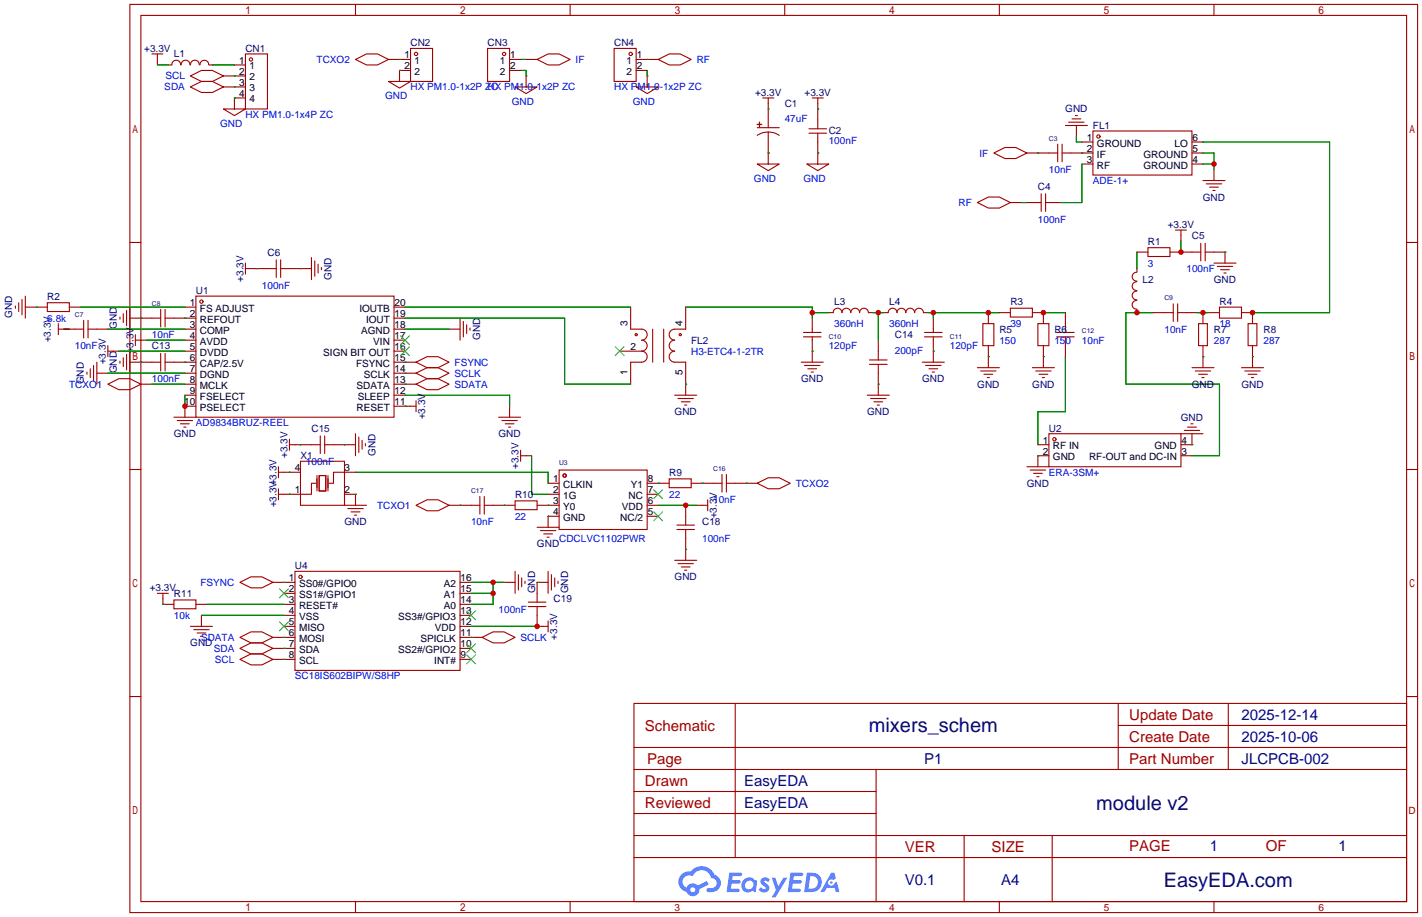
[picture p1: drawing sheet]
<svg xmlns="http://www.w3.org/2000/svg" width="328mm" height="212mm" viewBox="0 0 328 212" stroke-linecap="round" stroke-linejoin="round" font-family="sans-serif">
<g fill="none" stroke="#a10000" stroke-width=".25">
<path d="M30 1h297.2v209.6h-297.2zM32.5 3.6h292.1v204.4h-292.1zM82 1v2.6M131.6 1v2.6M181.1 1v2.6M230.6 1v2.6M280.2 1v2.6M30 55.9h2.5M324.6 55.9h2.6M30 108.3h2.5M324.6 108.3h2.6M30 160.7h2.5"/>
<path d="M146.3 162.3h178.3v45.7h-178.3zM146.3 177.5h178.3M146.3 172.5h178.3M169.7 162.3v35.6M202.2 177.5v30.5M258.1 162.3v15.2M258.1 167.4h66.5M283.5 162.3v15.2M324.6 160.7h2.6M146.3 182.6h55.9M146.3 197.9h178.3M146.3 192.8h178.3"/>
<path d="M146.3 187.7h55.9M222.5 192.8v15.2M242.8 192.8v15.2M82 208v2.6M131.6 208v2.6M181.1 208v2.6M230.6 208v2.6M280.2 208v2.6"/>
</g>
<g fill="#5487ff">
<path d="M175.8 202.7a1.3 1.3 0 0 1 1.9 .3l-.4 .6a.54 .54 0 0 0-1-.2l.2 .2a1.28 1.28 0 0 1 .7 2 1.53 1.53 0 0 1-2.1-.3l.5-.6 .8 .5a.31 .31 0 0 0 .3-.3 .31 .31 0 0 0-.3-.4 1.12 1.12 0 0 1-.6-1.8z"/>
<path d="M178.1 202.5h.8l.7 2 1.2-2h.9l-2.7 4.6h-.9l1-1.7z"/>
<path d="M168.3 201.4h2.3a.46 .46 0 0 1 .5 0 .46 .46 0 0 1 .1 .6l-.4 .1-1.7 .1-.1 .9h1.6a.4 .4 0 0 1 .3 .4 .4 .4 0 0 1-.4 .4h-1.7l-.1 1.2h1.3a.46 .46 0 0 1 .5 0 .46 .46 0 0 1 .2 .5l-.4 .2h-2.6z"/>
<path d="M182.4 201.4h2.3a.47 .47 0 0 1 .5 0 .47 .47 0 0 1 .1 .6l-.3 .1-1.8 .1-.1 .9h1.6a.4 .4 0 0 1 .3 .4 .4 .4 0 0 1-.4 .4h-1.6l-.2 1.2h1.4a.46 .46 0 0 1 .5 0 .46 .46 0 0 1 .1 .5l-.4 .2h-2.6z"/>
<path d="M191.8 201.4h.8l.3 1.3-.6 .4a.75 .75 0 0 0-1.1 .3 .75 .75 0 0 0 .4 1 .75 .75 0 0 0 1-.7l.5-.2 .6 2.3h-.8l-.3-.9h-1.8l-.5 .9h-1z"/>
<path d="M186.2 201.4l-.6 4.4h1.4a2.27 2.27 0 0 0 2.7-2.2 2.27 2.27 0 0 0-2.7-2.2zM187 202.1a1.5 1.5 0 0 1 1.8 1.6 1.5 1.5 0 0 1-1.9 1.4h-.3z"/>
<path d="M171.6 203a1.6 1.6 0 0 0-.3 2.3 1.6 1.6 0 0 0 2.3 .2l.8 .3 .3-2.4-.1-.3-.5-.1a1.58 1.58 0 0 0-2.5 0zM172.2 203.5a.99 .99 0 0 1 1.7 .6 .99 .99 0 0 1-1.4 1.1 .98 .98 0 0 1-.3-1.7z"/>
<path d="M157.3 201.8a2.37 2.37 0 0 0 1.1 4 1.54 1.54 0 0 0 1.8 1 1.54 1.54 0 0 0 1.2-1.6l2.2-1.1-.5-.8-2.1 1a1.57 1.57 0 0 0-2.6 .5 1.5 1.5 0 0 1-.7-2.1 1.5 1.5 0 0 1 2.2-.5 2.23 2.23 0 0 1 2.3-1.4 2.23 2.23 0 0 1 1.9 1.8 1.16 1.16 0 0 1 1.3 1.1 1.16 1.16 0 0 1-1.1 1.2h-.7a.47 .47 0 0 0-.6 .4 .47 .47 0 0 0 .5 .5 2.14 2.14 0 0 0 2.7-1.3 2.14 2.14 0 0 0-1.3-2.7 3.2 3.2 0 0 0-5.5-.7l-1.1 .1zM159.3 205.3a.6 .6 0 0 1 1.2 0 .6 .6 0 0 1-1.2 0z"/>
<circle cx="191.8" cy="203.6" r=".28"/>
</g>
<g fill="none" stroke="#a10000" stroke-width=".25">
<path d="M35.1 12.4h2.5M36.3 12.4v2.6M38.9 15h.7M39.7 15a1.01 1.01 0 0 1 1-1.1 1.01 1.01 0 0 1 1 1.1M41.8 15a1.01 1.01 0 0 1 1-1.1 1.01 1.01 0 0 1 1 1.1M43.9 17.5l2.6-1.2h2.5l2.6 1.2-2.6 1.3h-2.5zM44 15a1.01 1.01 0 0 1 1-1.1 1.01 1.01 0 0 1 1 1.1M46.2 15a1.01 1.01 0 0 1 1-1.1 1.01 1.01 0 0 1 1 1.1M48.3 15h.7M51.6 17.5h5M54.1 15h2.5M56.6 12.4h5.1v12.7h-5.1z"/>
<path d="M82 13.7l2.6-1.3h2.5l2.6 1.3-2.6 1.3h-2.5zM89.7 18.8h5l-2.5 1.5zM89.7 13.7h5M92.2 16.3h.1M92.2 16.3v2.5M92.2 16.3h2.5M94.7 11.2h5.1v7.6h-5.1zM112.5 11.2h5.1v7.6h-5.1zM117.6 13.7h2.5M117.6 16.3h2.5M121.4 17.5h.1M121.4 17.5v2.6"/>
<path d="M121.4 13.7h2.6M124 13.7l2.5-1.3h2.5l2.6 1.3-2.6 1.3h-2.5zM141.7 11.2h5.1v7.6h-5.1zM146.8 13.7h5.1M146.8 16.3h2.6M149.4 17.5h.1M149.4 17.5v2.6M151.9 13.7l2.5-1.3h2.6l2.5 1.3-2.5 1.3h-2.6zM43.9 20.1l2.6-1.3h2.5l2.6 1.3-2.6 1.2h-2.5zM51.6 25.1h5l-2.5 1.6zM51.6 20.1h5M54.1 22.6h.1"/>
<path d="M54.1 22.6h2.5M54.1 22.6v2.5M118.9 20.1h5.1l-2.6 1.5zM146.8 20.1h5.1l-2.5 1.5zM174.8 28.7h1zM174.8 37.8h5l-2.5 1.6zM174.8 29.5h5M175.3 28.2v1zM176 22.6h2.6M177.3 35.3h.1M177.3 30.5l1.6 .2 .9 .5M177.3 30.5l-1.1 .1-1.4 .6"/>
<path d="M177.3 22.6v6.9M177.3 30.5v7.3M186.2 37.8h5.1l-2.6 1.6zM186.7 30.7h4.1M186.7 29.7h4.1M187.5 22.6h2.5M188.7 35.3h.1M188.7 22.6v7.1M188.7 30.7v7.1M229.4 35.3l2.5-1.3h2.5l2.6 1.3-2.6 1.3h-2.5zM237 35.3h7.1M244.1 33.3v4"/>
<path d="M245.1 35.3h7.1M245.1 33.3v4M245.9 29h5.1M246.6 28.2h3.6M247.4 27.4h2M248.2 26.7h.5M248.4 29v2.5M249.7 32.8h2.5M249.7 37.8h2.5M252.2 30.2h22.9v10.2h-22.9zM275.1 32.8h2.5M275.1 35.3h2.5"/>
<path d="M275.1 37.8h2.5M280.2 39.1v2.6M63.8 59.9v4.1M64.8 59.9v4.1M71.9 59.4v5.1M225.6 46.7l2.5-1.2h2.5l2.6 1.2-2.6 1.3h-2.5zM233.2 46.7h2.5M237 46.7h3.3M240.3 44.7v4.1M241.3 46.7h3.3M241.3 44.7v4.1M262.4 58.2h2.5"/>
<path d="M264.9 57.2h5.1v2h-5.1zM270 58.2h7.1M271.3 53.1h2.5M272.5 53.1v2.5M277.1 56.1v4.1M277.6 41.7h5.1M278.1 58.2h4.6v2.5M278.1 56.1v4.1M278.4 42.4h3.5M279.1 43.2h2.1M279.9 43.9h.5M3.6 70.6v.5"/>
<path d="M4.3 69.8v2.1M5.1 69.1v3.5M5.8 70.9h5.1M5.8 68.3v5.1M10.9 69.8h5.1v2.1h-5.1zM13.5 75.9h5.8M13.5 74.7v2.5M16 70.9h2.5M19.3 73.9v4.1M20.3 75.9h4.6M20.3 73.9v4.1M24.9 79.8v2.5"/>
<path d="M27.7 73.2v.5M28.4 72.4v2M29.2 71.6v3.6M30 73.4h7.1M30 70.9v5M31.2 78.5h2.6M31.2 77.2v2.6M37.1 71.4v4M38.1 73.4h7.1M38.1 71.4v4M42.7 75.9h2.5M42.7 70.9h2.5"/>
<path d="M42.7 78.5h2.5M45.2 68.3h45.7v28h-45.7zM56.6 62h7.2M56.6 60.7v2.5M64.8 62h7.1M72.6 60.2v3.6M73.4 61v2M74.2 61.7v.5M90.9 75.9h2.6M90.9 70.9h2.6M90.9 73.4h2.6M90.9 78.5h2.6"/>
<path d="M103.6 75.9h2.6M106.2 73.4v5.1M106.9 74.2v3.5M107.7 74.9v2.1M108.5 75.7v.5M145.5 70.9v5h2.6a1.27 1.27 0 0 1 1.3 1.3 1.27 1.27 0 0 1-1.3 1.3 1.27 1.27 0 0 1 1.3 1.3 1.27 1.27 0 0 1-1.3 1.2M150.6 75.9v7.7M153.2 75.9v7.7M158.2 70.9v5h-2.5a1.27 1.27 0 0 0-1.3 1.3 1.27 1.27 0 0 0 1.3 1.3 1.27 1.27 0 0 0-1.3 1.3 1.27 1.27 0 0 0 1.3 1.2 1.27 1.27 0 0 0-1.3 1.3 1.27 1.27 0 0 0 1.3 1.3h2.5v7.6M185.4 77.7h4.1M185.4 76.7h4.1M187.5 73.4v3.3"/>
<path d="M187.5 77.7v5.9M191.3 72.1h1a1.02 1.02 0 0 1 1-1 1.02 1.02 0 0 1 1 1 1.02 1.02 0 0 1 1-1 1.02 1.02 0 0 1 1 1 1.02 1.02 0 0 1 1.1-1 1.02 1.02 0 0 1 1 1 1.02 1.02 0 0 1 1-1 1.02 1.02 0 0 1 1 1h1M202.7 78.5v4.6M204 72.1h1a1.02 1.02 0 0 1 1-1 1.02 1.02 0 0 1 1 1 1.02 1.02 0 0 1 1-1 1.02 1.02 0 0 1 1 1 1.02 1.02 0 0 1 1.1-1 1.02 1.02 0 0 1 1 1 1.02 1.02 0 0 1 1-1 1.02 1.02 0 0 1 1 1h1M213.4 77.7h4M213.4 76.7h4M215.4 73.4v3.3M215.4 77.7v5.9M226.8 74.7h2.6v5.1h-2.6zM228.1 72.1v2.6M228.1 79.8v5M230.6 72.1h2.6"/>
<path d="M233.2 71.1h5.1v2.1h-5.1zM238.3 72.1h2.5v2.6M239.5 74.7h2.6v5.1h-2.6zM240.8 79.8v5M243.8 77.7h4.1M243.8 76.7h4.1M245.9 72.1v4.6M245.9 77.7v4.6M262.4 69.3a1.01 1.01 0 0 0-1.1 1 1.01 1.01 0 0 0 1.1 1v.8M262.4 67.2a1.01 1.01 0 0 0-1.1 1 1.01 1.01 0 0 0 1.1 1M262.4 65a1.01 1.01 0 0 0-1.1 1 1.01 1.01 0 0 0 1.1 1M262.4 62.8a1.01 1.01 0 0 0-1.1 1 1.01 1.01 0 0 0 1.1 1"/>
<path d="M262.4 62v.7M266.2 72.1h4.6M270.8 70.1v4.1M271.8 72.1h4.6M271.8 70.1v4.1M276.6 74.7h2v5.1h-2zM277.6 72.1v2.6M277.6 79.8v5M278.9 72.1h2.5M280.2 60.7h5M280.9 61.5h3.6M281.4 70.9h5.1v2.5h-5.1z"/>
<path d="M281.7 62.2h2M282.4 63h.6M286.5 72.1h2.6v2.6M288 74.7h2.1v5.1h-2.1zM289.1 79.8v5M20.1 85.9v.5M20.8 85.1v2M21.6 84.3v3.6M22.4 86.1h2.5M22.4 83.6v5M24.9 88.6l2.5-1.2h2.6l2.5 1.2-2.5 1.3h-2.6zM24.9 81h2.5"/>
<path d="M27.7 83.3v.5M28.4 82.5v2.1M29.2 81.8v3.5M30 83.6h7.1M30 81v5.1M32.5 88.6h2.6M37.1 81.5v4.1M38.1 83.6h7.1M38.1 81.5v4.1M40.1 96.3h5.1M40.9 97h3.5M41.7 97.8h2"/>
<path d="M42.4 98.6h.5M42.7 91.2h2.5M42.7 81h2.5M42.7 86.1h2.5M42.7 88.6h2.5M45.2 93.7h-2.5v2.6M90.9 83.6h5.1M90.9 91.2h2.6M90.9 81h2.6M90.9 86.1h5.1M90.9 88.6h5.1M90.9 93.7h5.1"/>
<path d="M96 86.1l2.6-1.3h2.5l2.5 1.3-2.5 1.3h-2.5zM96 88.6l2.6-1.2h2.5l2.5 1.2-2.5 1.3h-2.5zM96 83.6l2.6-1.3h2.5l2.5 1.3-2.5 1.2h-2.5zM96 92.5v2.5M115.1 96.3h5M115.8 97h3.6M116.6 97.8h2M117.3 98.6h.6M117.6 93.7v2.6M143 81h5.1M148.1 81a1.27 1.27 0 0 1 1.3 1.3 1.27 1.27 0 0 1-1.3 1.3h-2.6v5M155.7 91.2h5.1"/>
<path d="M156.5 91.9h3.5M157.2 92.7h2.1M158 93.5h.5M184.9 83.6h5.1M185.7 84.3h3.5M186.4 85.1h2.1M187.2 85.9h.5M200.2 91.2h5M200.7 84.1h4M200.7 83.1h4M200.9 91.9h3.6M201.7 92.7h2"/>
<path d="M202.4 93.5h.5M202.7 84.1v7.1M212.9 83.6h5M213.6 84.3h3.6M214.4 85.1h2M215.1 85.9h.5M225.6 84.8h5M226.3 85.6h3.6M227.1 86.4h2M227.8 87.1h.5M238.3 84.8h5M239 85.6h3.6"/>
<path d="M239.8 86.4h2M240.5 87.1h.5M273.3 99.3h3.6M274.1 98.6h2M274.8 97.8h.5M275.1 84.8h5.1M275.8 85.6h3.6M276.6 86.4h2M277.4 87.1h.5M286.5 84.8h5.1M287.3 85.6h3.5M288 86.4h2.1"/>
<path d="M288.8 87.1h.5M64.3 109h5M64.3 107.7v2.5M64.3 112.8v2.5M66.8 102.6h7.1M66.8 101.3v2.6M69.3 106.4h10.2v10.2h-10.2zM72.9 111.5h-1v2.5h-7.6M73.2 109.7v3.6M73.7 109.7h1.5v3.6h-1.5zM73.9 100.6v4M74.9 100.6v4"/>
<path d="M74.9 102.6h7.1M75.7 109.7v3.6M79.5 116.6h5.1M79.5 114h2.5v2.6M80.3 117.3h3.5M81 118.1h2.1M81.8 118.9h.5M82 109h-5v2.5h-1.1M82 100.1v5.1M82.8 100.8v3.6M83.6 101.6v2M84.3 102.4v.5"/>
<path d="M96 116.6l2.6-1.3h2.5l2.5 1.3-2.5 1.3h-2.5zM103.6 116.6h7.1M110.7 114.6v4M111.8 116.6h7.1M111.8 114.6v4M118.9 115.6h5.1v2h-5.1zM120.1 105.2h2.6M120.1 103.9v2.5M124 116.6h5M126.5 111.5h2.5M126.5 114h2.5M129 108.5h20.4v13.7h-20.4z"/>
<path d="M129 119.1h-2.5v2.6M149.4 116.6h2.5M149.4 111.5h5M149.4 114h2.5M149.4 119.1h2.5M154.4 110.5h5.1v2h-5.1zM158.2 116.6v4.6M159.5 111.5h7.1M160.8 116.6h2.5M163.3 115.3v2.6M166.6 109.5v4M167.6 111.5h7.2"/>
<path d="M167.6 109.5v4M174.8 111.5l2.5-1.3h2.5l2.6 1.3-2.6 1.3h-2.5zM237 107.7h5.1M237.7 108.5h3.6M238.5 109.2h2M239.3 110h.5M239.5 102.6h2.6M242.1 100.1h30.4v7.6h-30.4zM242.1 105.2h-2.6v2.5M272.5 105.2h2.6M272.5 100.1h5.1M275.1 100.1v2.5h-2.6"/>
<path d="M36.3 136.9h2.6M37.6 136.9v2.5h2.5M40.1 138.4h5.1v2.1h-5.1zM45.2 139.4h2.6M55.4 134.4l2.5-1.3h2.6l2.5 1.3-2.5 1.2h-2.6zM63 134.4h5.1M65.5 136.9h2.6M65.5 139.4h2.6M68.1 131.8h38.1v22.9h-38.1zM106.2 134.4h2.5M106.2 136.9h2.5M106.2 139.4h2.5"/>
<path d="M116.3 134.4h2.6M118.9 131.8v5.1M119.6 132.6v3.5M120.4 133.4v2M121.2 134.1v.5M121.9 138.9h4.1M121.9 140h4.1M124 140v4.5h2.5M124 121.7h5M124.7 122.4h3.6M125.5 123.2h2M126.2 124h.5"/>
<path d="M126.5 134.4h-2.5v4.5M126.5 131.8v5.1M127.3 132.6v3.5M128 133.4v2M128.8 134.1v.5M155.7 129.3h5.1M156.2 121.2h4.1M156.2 122.2h4.1M156.5 130h3.5M157.2 130.8h2.1M158 131.6h.5M158.2 122.2v7.1"/>
<path d="M43.9 144.5h5.1M44.7 145.3h3.6M45.5 146.1h2M46.2 146.8h.5M46.5 142v2.5M55.4 149.6l2.5-1.3h2.6l2.5 1.3-2.5 1.3h-2.6zM55.4 152.1l2.5-1.2h2.6l2.5 1.2-2.5 1.3h-2.6zM55.4 147.1l2.5-1.3h2.6l2.5 1.3-2.5 1.2h-2.6zM63 147.1h5.1M63 149.6h5.1M63 152.1h5.1M65.5 142h2.6"/>
<path d="M65.5 144.5h2.6M106.2 142h2.5M106.2 144.5h2.5M106.2 147.1h5.1M106.2 149.6h2.5M106.2 152.1h2.5M111.3 147.1l2.5-1.3h2.5l2.6 1.3-2.6 1.2h-2.5zM126.5 143.3v2.5"/>
<circle cx="57.9" cy="13.7" r=".38"/>
<circle cx="96" cy="12.4" r=".38"/>
<circle cx="116.3" cy="12.4" r=".38"/>
<circle cx="145.5" cy="12.4" r=".38"/>
<circle cx="253.5" cy="31.5" r=".38"/>
<circle cx="46.5" cy="69.6" r=".38"/>
<circle cx="146.8" cy="77.2" r=".25"/>
<circle cx="157" cy="77.2" r=".25"/>
<circle cx="130.3" cy="109.7" r=".38"/>
<circle cx="243.3" cy="101.3" r=".38"/>
<circle cx="69.3" cy="133.1" r=".38"/>
</g>
<g fill="none" stroke="#008700" stroke-width=".25">
<path d="M36.3 15h2.6M49 15h5.1M54.1 17.5h.1M92.2 16.3h.1M92.2 13.7h.1M120.1 16.3h1.3v1.2M120.1 13.7h1.3M149.4 13.7h.1M149.4 16.3v1.2M54.1 22.6h.1M54.1 20.1h.1M177.3 25.1h.1"/>
<path d="M177.3 35.3h.1M188.7 25.1h.1M188.7 35.3h.1M239.5 35.3h.1M248.4 31.5v1.3h1.3M249.7 35.3h.1M249.7 37.8v8.9h-5.1M277.6 32.8h29.2v39.3h-17.7M277.6 35.3h2.6v3.8M277.6 37.8h2.6M235.7 46.7h1.3M262.4 58.2v3.8"/>
<path d="M272.5 55.6v2.6M282.7 58.2h.1M8.4 70.9h.1M14.7 75.9h1.3M18.5 70.9h24.2M24.9 75.9h17.8M32.5 73.4h.1M33.8 78.5h8.9M42.7 73.4h.1M59.2 62h.1M69.3 62h.1M93.5 70.9h52"/>
<path d="M93.5 73.4h36.8v15.2h15.2M93.5 75.9h10.1M158.2 70.9h29.3v2.5M187.5 72.1h3.8M201.4 72.1h2.6M202.7 72.1v6.4M214.1 72.1h16.5M215.4 72.1v1.3M240.8 72.1h5.1M266.2 72.1h-6.4v16.5h21.6v16.6h-6.3M276.4 72.1h2.5M24.9 86.1h17.8"/>
<path d="M27.4 81h15.3M32.5 83.6h.1M35.1 88.6h7.6M42.7 83.6h.1M42.7 91.2v2.5M93.5 83.6h.1M93.5 88.6h.1M93.5 86.1h.1M93.5 93.7h.1M93.5 91.2h24.1v2.5M158.2 88.6h.1M187.5 81h.1"/>
<path d="M202.7 88.6h.1M215.4 81h.1M228.1 82.3h.1M240.8 82.3h.1M245.9 82.3v12.7h-6.4v7.6M277.6 82.3h.1M289.1 82.3h.1M66.8 109h.1M66.8 114h.1M69.3 102.6h.1M79.5 102.6h.1M82 114h.1"/>
<path d="M82 109h44.5v2.5M106.2 116.6h.1M116.3 116.6h.1M122.7 105.2v8.8h3.8M126.5 119.1h.1M126.5 116.6h.1M151.9 111.5h.1M151.9 116.6h8.9M162.1 111.5h.1M172.2 111.5h.1M239.5 105.2h.1M275.1 102.6h.1"/>
<path d="M37.6 139.4h.1M47.8 139.4h17.7M65.5 134.4h.1M108.7 134.4h7.6M108.7 136.9h5.1M113.8 134.4v5h-5.1M124 134.4h.1M158.2 126.7h.1M46.5 142h19M65.5 149.6h.1M65.5 152.1h.1M65.5 147.1h.1"/>
<path d="M108.7 147.1h.1M108.7 144.5h15.3"/>
</g>
<g fill="none" stroke="#3c3" stroke-width=".25">
<path d="M92.5 77.5l2 2M94.5 77.5l-2 2M92.5 80l2 2M94.5 80l-2 2M142 80l2 2M144 80l-2 2M150.9 118.1l2 2M150.9 113l2 2.1M152.9 118.1l-2 2M152.9 113l-2 2.1M64.5 135.9l2 2M66.5 135.9l-2 2"/>
<path d="M64.5 143.5l2 2M66.5 143.5l-2 2M107.7 151.1l2 2.1M107.7 148.6l2 2M107.7 141l2 2M109.7 151.1l-2 2.1M109.7 148.6l-2 2M109.7 141l-2 2"/>
</g>
<g fill="#c00">
<circle cx="280.2" cy="37.8" r=".63"/>
<circle cx="187.5" cy="72.1" r=".63"/>
<circle cx="202.7" cy="72.1" r=".63"/>
<circle cx="215.4" cy="72.1" r=".63"/>
<circle cx="228.1" cy="72.1" r=".63"/>
<circle cx="289.1" cy="72.1" r=".63"/>
<circle cx="240.8" cy="72.1" r=".63"/>
<circle cx="262.4" cy="72.1" r=".63"/>
<circle cx="272.5" cy="58.2" r=".63"/>
<circle cx="113.8" cy="134.4" r=".63"/>
<circle cx="113.8" cy="136.9" r=".63"/>
<circle cx="124" cy="144.5" r=".63"/>
<circle cx="158.2" cy="116.6" r=".63"/>
<circle cx="277.6" cy="72.1" r=".63"/>
<circle cx="42.7" cy="93.7" r=".63"/>
</g>
<g font-size="4.6" fill="#000080">
<text x="200.5" y="169">mixers_schem</text>
<text x="253" y="186.8">module v2</text>
<text x="268.6" y="204.6">EasyEDA.com</text>
</g>
<g font-size="3.5" fill="#a00000">
<text x="260.6" y="166.1">Update Date</text>
<text x="148.8" y="168.6">Schematic</text>
<text x="260.6" y="171.1">Create Date</text>
<text x="149.4" y="176.2">Page</text>
<text x="260.6" y="176.2">Part Number</text>
<text x="148.8" y="181.3">Drawn</text>
<text x="148.8" y="186.4">Reviewed</text>
<text x="208.8" y="196.5">VER</text>
<text x="228.8" y="196.5">SIZE</text>
<text x="260.6" y="196.3">PAGE</text>
<text x="292.1" y="196.3">OF</text>
</g>
<g font-size="3.5" fill="#000080">
<text x="286.5" y="166.1">2025-12-14</text>
<text x="286.5" y="171.1">2025-10-06</text>
<text x="213.3" y="176.2">P1</text>
<text x="286.5" y="176.2">JLCPCB-002</text>
<text x="171.7" y="181.3">EasyEDA</text>
<text x="171.7" y="186.4">EasyEDA</text>
<text x="279.2" y="196.3">1</text>
<text x="308.9" y="196.3">1</text>
<text x="208.8" y="204.2">V0.1</text>
<text x="231.1" y="204.2">A4</text>
</g>
<g font-size="2.3" fill="#000080">
<text x="33.3" y="12">+3.3V</text>
<text x="56.6" y="12">CN1</text>
<text x="94.7" y="10.7">CN2</text>
<text x="112.5" y="10.7">CN3</text>
<text x="141.7" y="10.7">CN4</text>
<text x="40.1" y="13.3">L1</text>
<text x="174.2" y="22.1">+3.3V</text>
<text x="185.7" y="22.1">+3.3V</text>
<text x="181.1" y="24.7">C1</text>
<text x="245.8" y="26">GND</text>
<text x="252.2" y="29.8">FL1</text>
<text x="191.3" y="30.9">C2</text>
<text x="239.5" y="43.7">C4</text>
<text x="277.6" y="46.3">GND</text>
<text x="269.5" y="52.6">+3.3V</text>
<text x="61.7" y="59">C6</text>
<text x="264.9" y="56.4">R1</text>
<text x="275.1" y="55.2">C5</text>
<text x="56.2" y="65" transform="rotate(-90 56.2 65)">+3.3V</text>
<text x="76.5" y="64.5" transform="rotate(-90 76.5 64.5)">GND</text>
<text x="263.7" y="65.3">L2</text>
<text x="280.1" y="65.3">GND</text>
<text x="10.9" y="69.1">R2</text>
<text x="45.2" y="67.9">U1</text>
<text x="192.5" y="70.4">L3</text>
<text x="205.2" y="70.4">L4</text>
<text x="233.2" y="70.4">R3</text>
<text x="281.4" y="70.4">R4</text>
<text x="2.8" y="73.4" transform="rotate(-90 2.8 73.4)">GND</text>
<text x="27" y="76" transform="rotate(-90 27 76)">GND</text>
<text x="230.6" y="76.8">R5</text>
<text x="243.3" y="76.8">R6</text>
<text x="280.2" y="76.8">R7</text>
<text x="291.6" y="76.8">R8</text>
<text x="11.7" y="79" transform="rotate(-90 11.7 79)">+3.3V</text>
<text x="30.8" y="81.5" transform="rotate(-90 30.8 81.5)">+3.3V</text>
<text x="35.1" y="80.6">C13</text>
<text x="110.8" y="78.5" transform="rotate(-90 110.8 78.5)">GND</text>
<text x="159.5" y="79.3">FL2</text>
<text x="206.5" y="78">C14</text>
<text x="19.3" y="88.7" transform="rotate(-90 19.3 88.7)">GND</text>
<text x="24.4" y="84.1" transform="rotate(-90 24.4 84.1)">+3.3V</text>
<text x="27" y="86.1" transform="rotate(-90 27 86.1)">GND</text>
<text x="184.9" y="88.2">GND</text>
<text x="212.8" y="88.2">GND</text>
<text x="225.5" y="89.5">GND</text>
<text x="238.2" y="89.5">GND</text>
<text x="275.1" y="89.5">GND</text>
<text x="286.5" y="89.5">GND</text>
<text x="155.7" y="95.8">GND</text>
<text x="200.1" y="95.8">GND</text>
<text x="40.1" y="100.9">GND</text>
<text x="71.9" y="99.6">C15</text>
<text x="98.1" y="96.8" transform="rotate(-90 98.1 96.8)">+3.3V</text>
<text x="115" y="100.9">GND</text>
<text x="242.1" y="99.6">U2</text>
<text x="272.5" y="97.1">GND</text>
<text x="66.3" y="105.7" transform="rotate(-90 66.3 105.7)">+3.3V</text>
<text x="69.3" y="106">X1</text>
<text x="86.7" y="105.2" transform="rotate(-90 86.7 105.2)">GND</text>
<text x="119.7" y="108.2" transform="rotate(-90 119.7 108.2)">+3.3V</text>
<text x="154.4" y="109.8">R9</text>
<text x="237" y="112.3">GND</text>
<text x="63.8" y="117.1" transform="rotate(-90 63.8 117.1)">+3.3V+3.3V</text>
<text x="118.9" y="114.9">R10</text>
<text x="165.4" y="119.6" transform="rotate(-90 165.4 119.6)">+3.3V</text>
<text x="79.5" y="121.2">GND</text>
<text x="162.1" y="121.2">C18</text>
<text x="68.1" y="131.4">U4</text>
<text x="123.9" y="126.3">GND</text>
<text x="34.5" y="136.4">+3.3V</text>
<text x="40.1" y="137.7">R11</text>
<text x="123.5" y="136.9" transform="rotate(-90 123.5 136.9)">GND</text>
<text x="131.1" y="136.9" transform="rotate(-90 131.1 136.9)">GND</text>
<text x="155.7" y="133.9">GND</text>
<text x="127.8" y="139">C19</text>
<text x="43.9" y="149.1">GND</text>
<text x="128.6" y="147.6" transform="rotate(-90 128.6 147.6)">+3.3V</text>
</g>
<g font-size="2.3">
<text x="55.2" y="14.8">1</text>
<text x="55.2" y="17.3">2</text>
<text x="57.6" y="16">1</text>
<text x="93.3" y="13.5">1</text>
<text x="93.3" y="16">2</text>
<text x="95.7" y="14.8">1</text>
<text x="95.7" y="17.3">2</text>
<text x="115.4" y="14.8">1</text>
<text x="115.4" y="17.3">2</text>
<text x="117.7" y="13.5">1</text>
<text x="117.7" y="16">2</text>
<text x="144.6" y="14.8">1</text>
<text x="144.6" y="17.3">2</text>
<text x="146.9" y="13.5">1</text>
<text x="146.9" y="16">2</text>
<text x="55.2" y="19.8">3</text>
<text x="55.2" y="22.4">4</text>
<text x="57.6" y="18.6">2</text>
<text x="57.6" y="21.1">3</text>
<text x="57.6" y="23.6">4</text>
<text x="250.8" y="32.5">1</text>
<text x="250.8" y="35.1">2</text>
<text x="253.2" y="33.8">GROUND</text>
<text x="271.1" y="33.8">LO</text>
<text x="275.2" y="35.1">5</text>
<text x="275.2" y="32.5">6</text>
<text x="250.8" y="37.6">3</text>
<text x="253.2" y="36.3">IF</text>
<text x="253.2" y="38.9">RF</text>
<text x="263.9" y="38.9">GROUND</text>
<text x="263.9" y="36.3">GROUND</text>
<text x="275.2" y="37.6">4</text>
<text x="43.8" y="70.6">1</text>
<text x="46.2" y="71.9">FS ADJUST</text>
<text x="82.9" y="71.9">IOUTB</text>
<text x="91.1" y="70.6">20</text>
<text x="43.8" y="73.2">2</text>
<text x="43.8" y="75.7">3</text>
<text x="46.2" y="74.4">REFOUT</text>
<text x="46.2" y="77">COMP</text>
<text x="83.3" y="77">AGND</text>
<text x="84.5" y="74.4">IOUT</text>
<text x="91.1" y="75.7">18</text>
<text x="91.1" y="73.2">19</text>
<text x="144.8" y="75.2" transform="rotate(-90 144.8 75.2)">3</text>
<text x="157.5" y="75.2" transform="rotate(-90 157.5 75.2)">4</text>
<text x="43.8" y="78.3">4</text>
<text x="43.8" y="80.8">5</text>
<text x="43.8" y="83.3">6</text>
<text x="46.2" y="79.5">AVDD</text>
<text x="46.2" y="82.1">DVDD</text>
<text x="74.6" y="82.1">SIGN BIT OUT</text>
<text x="86.1" y="79.5">VIN</text>
<text x="91.1" y="83.3">15</text>
<text x="91.1" y="80.8">16</text>
<text x="91.1" y="78.3">17</text>
<text x="145.5" y="80.8">2</text>
<text x="43.8" y="85.9">7</text>
<text x="43.8" y="88.4">8</text>
<text x="46.2" y="84.6">CAP/2.5V</text>
<text x="46.2" y="87.1">DGND</text>
<text x="46.2" y="89.7">MCLK</text>
<text x="82.2" y="84.6">FSYNC</text>
<text x="82.3" y="89.7">SDATA</text>
<text x="84" y="87.1">SCLK</text>
<text x="91.1" y="88.4">13</text>
<text x="91.1" y="85.9">14</text>
<text x="144.8" y="86.6" transform="rotate(-90 144.8 86.6)">1</text>
<text x="157.5" y="86.6" transform="rotate(-90 157.5 86.6)">5</text>
<text x="42.5" y="93.5">10</text>
<text x="43.8" y="91">9</text>
<text x="46.2" y="92.2">FSELECT</text>
<text x="46.2" y="94.8">PSELECT</text>
<text x="82.3" y="94.8">RESET</text>
<text x="82.5" y="92.2">SLEEP</text>
<text x="91.1" y="93.5">11</text>
<text x="91.1" y="91">12</text>
<text x="240.7" y="102.4">1</text>
<text x="240.7" y="104.9">2</text>
<text x="243" y="103.7">RF IN</text>
<text x="243" y="106.2">GND</text>
<text x="251.3" y="106.2">RF-OUT and DC-IN</text>
<text x="266.5" y="103.7">GND</text>
<text x="272.7" y="104.9">3</text>
<text x="272.7" y="102.4">4</text>
<text x="68.1" y="113.8">1</text>
<text x="68.1" y="108.7">4</text>
<text x="79.5" y="108.7">3</text>
<text x="79.5" y="113.8">2</text>
<text x="127.6" y="111.3">1</text>
<text x="127.6" y="113.8">2</text>
<text x="130" y="112.5">CLKIN</text>
<text x="145.6" y="112.5">Y1</text>
<text x="149.5" y="113.8">7</text>
<text x="149.5" y="111.3">8</text>
<text x="127.6" y="116.4">3</text>
<text x="127.6" y="118.9">4</text>
<text x="130" y="115.1">1G</text>
<text x="130" y="117.6">Y0</text>
<text x="143.5" y="117.6">VDD</text>
<text x="145.1" y="115.1">NC</text>
<text x="149.5" y="118.9">5</text>
<text x="149.5" y="116.4">6</text>
<text x="130" y="120.2">GND</text>
<text x="143.2" y="120.2">NC/2</text>
<text x="66.7" y="134.1">1</text>
<text x="66.7" y="136.7">2</text>
<text x="69" y="135.4">SS0#/GPIO0</text>
<text x="69" y="137.9">SS1#/GPIO1</text>
<text x="102.4" y="137.9">A1</text>
<text x="102.4" y="135.4">A2</text>
<text x="106.3" y="136.7">15</text>
<text x="106.3" y="134.1">16</text>
<text x="66.7" y="139.2">3</text>
<text x="66.7" y="141.8">4</text>
<text x="69" y="140.5">RESET#</text>
<text x="69" y="143">VSS</text>
<text x="91.9" y="143">SS3#/GPIO3</text>
<text x="102.4" y="140.5">A0</text>
<text x="106.3" y="141.8">13</text>
<text x="106.3" y="139.2">14</text>
<text x="66.7" y="144.3">5</text>
<text x="66.7" y="146.8">6</text>
<text x="66.7" y="149.4">7</text>
<text x="69" y="145.6">MISO</text>
<text x="69" y="148.1">MOSI</text>
<text x="97" y="148.1">SPICLK</text>
<text x="100.4" y="145.6">VDD</text>
<text x="106.3" y="149.4">10</text>
<text x="106.3" y="146.8">11</text>
<text x="106.3" y="144.3">12</text>
<text x="66.7" y="151.9">8</text>
<text x="69" y="150.6">SDA</text>
<text x="69" y="153.2">SCL</text>
<text x="91.9" y="150.6">SS2#/GPIO2</text>
<text x="100.2" y="153.2">INT#</text>
<text x="106.3" y="151.9">9</text>
</g>
<g font-size="2.3" fill="#00f">
<text x="73.1" y="14.5">TCXO2</text>
<text x="132.8" y="14.5">IF</text>
<text x="160.8" y="14.5">RF</text>
<text x="37.9" y="20.9">SDA</text>
<text x="38.2" y="18.3">SCL</text>
<text x="88.9" y="22.9">GND</text>
<text x="94.7" y="20.9">HX PM1.0-1x2P ZC</text>
<text x="112.5" y="20.9">HX PM1.0-1x2P ZC</text>
<text x="141.7" y="20.9">HX PM1.0-1x2P ZC</text>
<text x="50.8" y="29.2">GND</text>
<text x="56.6" y="27.2">HX PM1.0-1x4P ZC</text>
<text x="118.1" y="24.2">GND</text>
<text x="146" y="24.2">GND</text>
<text x="181.1" y="28.2">47uF</text>
<text x="191.3" y="33.2">100nF</text>
<text x="174" y="41.9">GND</text>
<text x="185.4" y="41.9">GND</text>
<text x="226" y="36.1">IF</text>
<text x="242.1" y="39.9">10nF</text>
<text x="221.2" y="47.5">RF</text>
<text x="252.2" y="42.5">ADE-1+</text>
<text x="239.5" y="51.4">100nF</text>
<text x="264.9" y="61.5">3</text>
<text x="273.8" y="62.8">100nF</text>
<text x="60.5" y="66.6">100nF</text>
<text x="10.9" y="74.2">6.8k</text>
<text x="192.5" y="75.5">360nH</text>
<text x="205.2" y="75.5">360nH</text>
<text x="233.2" y="75.5">39</text>
<text x="268.7" y="76.8">10nF</text>
<text x="281.4" y="75.5">18</text>
<text x="17.3" y="80.6">10nF</text>
<text x="35.1" y="78">10nF</text>
<text x="159.5" y="81.8">H3-ETC4-1-2TR</text>
<text x="191.3" y="80.6">120pF</text>
<text x="206.5" y="81.6">200pF</text>
<text x="219.2" y="80.6">120pF</text>
<text x="230.6" y="79.3">150</text>
<text x="243.3" y="79.3">150</text>
<text x="249.7" y="79.3">10nF</text>
<text x="280.2" y="79.3">287</text>
<text x="291.6" y="79.3">287</text>
<text x="15.9" y="89.5">TCXO1</text>
<text x="35.1" y="88.2">100nF</text>
<text x="104.9" y="86.9">SCLK</text>
<text x="104.9" y="89.5">SDATA</text>
<text x="104.9" y="84.4">FSYNC</text>
<text x="45.2" y="98.3">AD9834BRUZ-REEL</text>
<text x="70.6" y="107.2">100nF</text>
<text x="183.6" y="112.3">TCXO2</text>
<text x="242.1" y="109.8">ERA-3SM+</text>
<text x="87" y="117.4">TCXO1</text>
<text x="118.9" y="119.9">22</text>
<text x="154.4" y="114.9">22</text>
<text x="164.6" y="116.1">10nF</text>
<text x="108.7" y="121.2">10nF</text>
<text x="129" y="125">CDCLVC1102PWR</text>
<text x="162.1" y="125">100nF</text>
<text x="46.3" y="135.2">FSYNC</text>
<text x="40.1" y="142.8">10k</text>
<text x="115.1" y="141.5">100nF</text>
<text x="46.4" y="147.9">SDATA</text>
<text x="120.1" y="147.9">SCLK</text>
<text x="49.4" y="150.4">SDA</text>
<text x="49.6" y="153">SCL</text>
<text x="68.1" y="156.8">SC18IS602BIPW/S8HP</text>
</g>
<g font-size="2.3" fill="#a00000">
<text x="325" y="187.7">D</text>
<text x="155.7" y="210.1">3</text>
<text x="205.2" y="210.1">4</text>
<text x="254.8" y="210.1">5</text>
<text x="304.3" y="210.1">6</text>
</g>
<g font-size="1.6" fill="#000080">
<text x="242.1" y="32.5">C3</text>
<text x="35.1" y="70.6">C8</text>
<text x="268.7" y="69.3">C9</text>
<text x="17.3" y="73.1">C7</text>
<text x="249.7" y="76.9">C12</text>
<text x="191.3" y="78.2">C10</text>
<text x="219.2" y="78.2">C11</text>
<text x="129" y="107.4">U3</text>
<text x="108.7" y="113.7">C17</text>
<text x="164.6" y="108.7">C16</text>
</g>
</svg>
